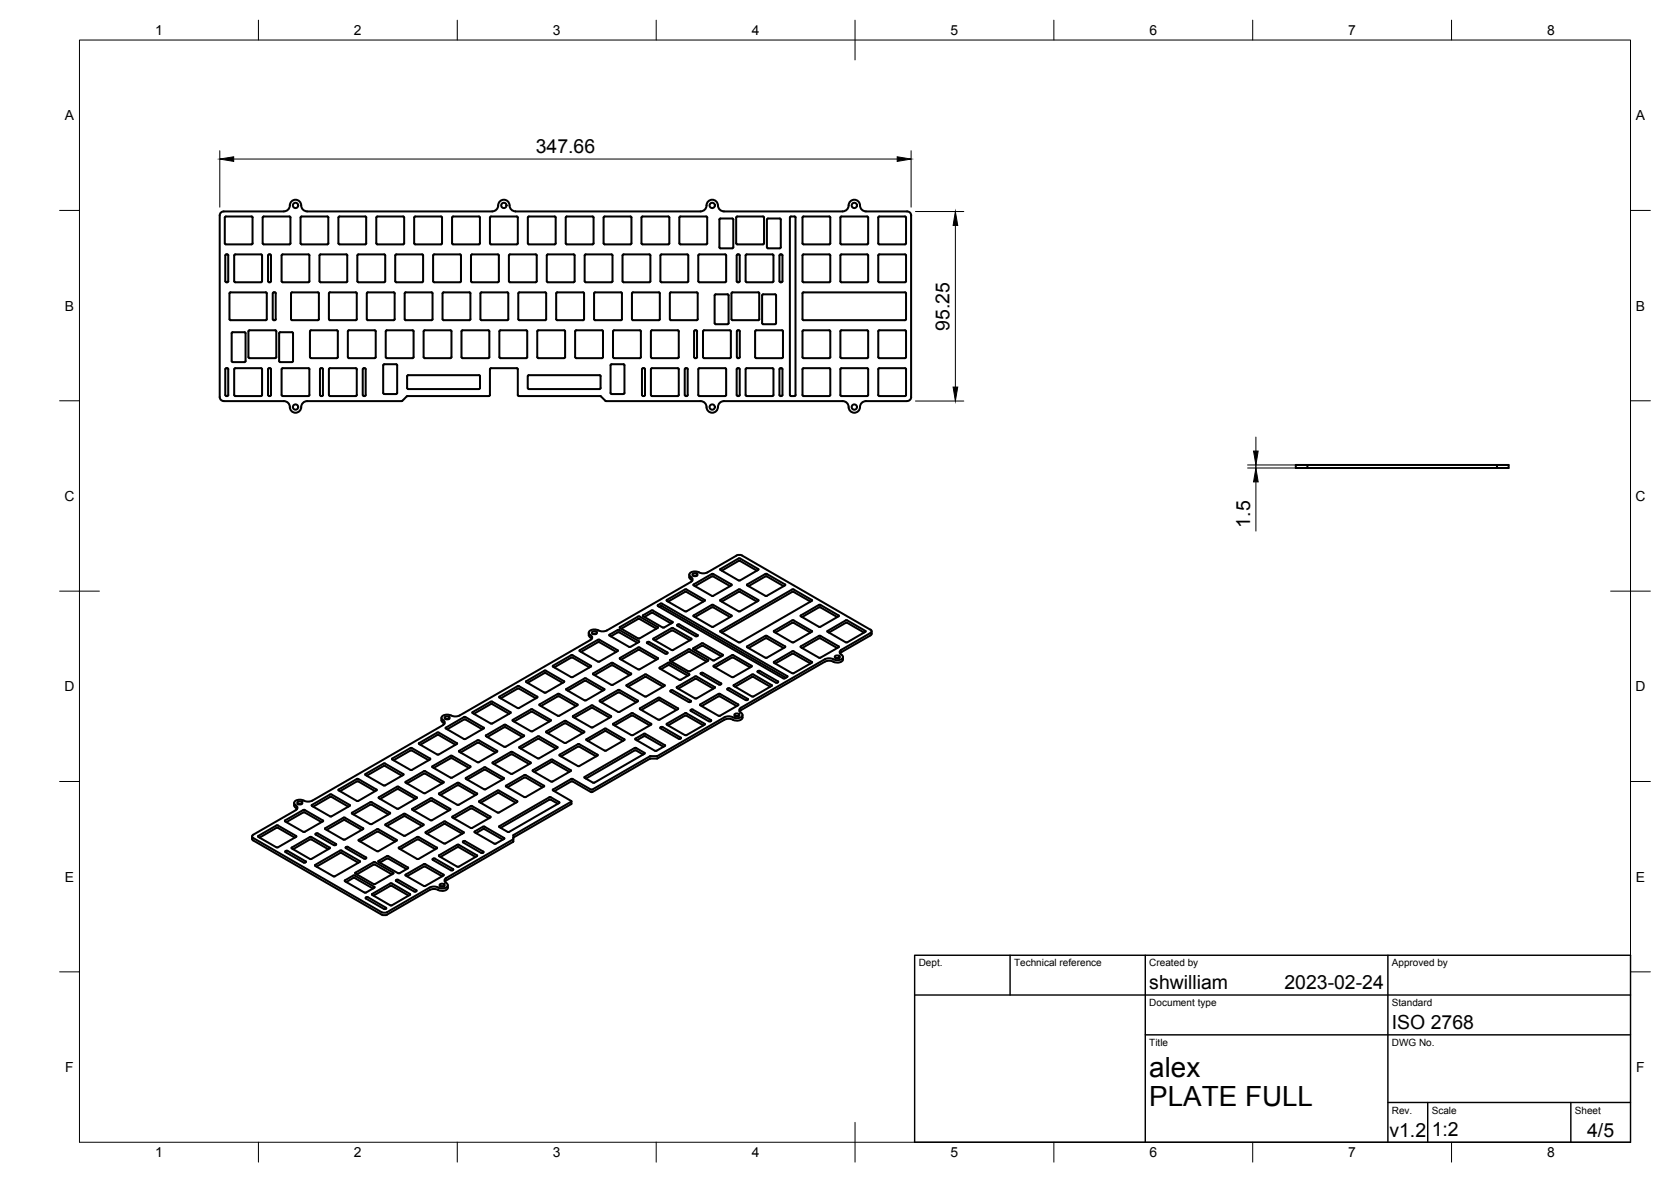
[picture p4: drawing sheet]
<svg xmlns="http://www.w3.org/2000/svg" width="420mm" height="297mm" viewBox="0 0 420 297" stroke-linecap="round" stroke-linejoin="round" font-family="sans-serif">
<!-- layer: Visible -->
<g fill="none" stroke="#000" stroke-width=".51">
<path d="M56.5 54.7l.1 6.6 6.7 .1M63.3 54.4h-6.5l-.3 .2M63.3 54.4l.2 .2M63.5 54.7v6.5M66 54.7l.1 6.6 6.7 .1 .2-.3v-6.4M66.1 54.6l.2-.2h6.5l.2 .2M71.4 53.1h-15.1a1.01 1.01 0 0 0-1.1 1v45.7a1.01 1.01 0 0 0 1.1 1M75.6 54.7l.1 6.6 6.6 .1 .3-.3M75.6 54.6l.2-.2h6.5l.3 .2M77.2 53.1h46.6a1.68 1.68 0 0 0 1.5-1.9 1.51 1.51 0 0 1 1.9-.9 1.51 1.51 0 0 1 1 1.8 1.55 1.55 0 0 0 1.4 1h46.6a1.68 1.68 0 0 0 1.5-1.9 1.52 1.52 0 0 1 1.9-.9 1.52 1.52 0 0 1 1 1.8 1.55 1.55 0 0 0 1.4 1h29.9a1.68 1.68 0 0 0 1.6-1.9 1.51 1.51 0 0 1 1.8-.9 1.51 1.51 0 0 1 1 1.8 1.55 1.55 0 0 0 1.4 1h10.4a1.01 1.01 0 0 1 1 1M77.2 53.1a1.68 1.68 0 0 1-1.5-1.9 1.51 1.51 0 0 0-1.9-.9 1.51 1.51 0 0 0-1 1.8 1.49 1.49 0 0 1-1.4 1M82.5 54.7v6.5"/>
<path d="M85.1 54.7l.1 6.6 6.6 .1 .3-.3v-6.4M85.1 54.6l.3-.2h6.4l.3 .2M94.6 54.7l.1 6.6 6.7 .1 .2-.3v-6.4M94.6 54.6l.3-.2h6.5l.2 .2M104.1 54.7l.1 6.6 6.7 .1 .2-.3v-6.4M104.2 54.6l.2-.2h6.5l.2 .2M113.7 54.7v6.5M113.7 54.6l.2-.2h6.5l.3 .2M120.7 54.7l-.1 6.6-6.7 .1-.2-.3M123.2 54.7l.1 6.6 6.6 .1 .3-.3v-6.4M123.2 54.6l.2-.2h6.6l.2 .2M132.7 54.7v6.5"/>
<path d="M132.7 54.6l.3-.2h6.5l.2 .2M139.7 54.7l-.1 6.6-6.6 .1-.3-.3M142.2 54.7l.1 6.6 6.7 .1 .2-.3v-6.4M142.3 54.6l.2-.2h6.5l.2 .2M151.8 54.7v6.5M152 54.4h6.5l.3 .2M152 54.4l-.2 .2M158.8 54.7l-.1 6.6-6.7 .1M161.3 54.7l.1 6.6 6.6 .1 .3-.3v-6.4M161.3 54.6l.2-.2h6.6l.2 .2M170.8 54.7v6.5M171.1 54.4h6.5l.2 .2"/>
<path d="M171.1 54.4l-.3 .2M177.8 54.7l-.1 6.6-6.6 .1M180.9 55.2v6.9l.2 .3M181.1 54.9h3l.3 .3M181.1 54.9l-.2 .3M184.4 55.2v6.9l-.3 .3M185.1 54.7l.1 6.6 6.7 .1 .2-.3v-6.4M185.1 54.6l.3-.2h6.5l.2 .2M192.8 55.2v6.9l.3 .3M192.8 55.2l.3-.3h3l.2 .3M196.3 55.2v6.9l-.2 .3M198.6 54.7v44.6"/>
<path d="M199.8 54.4h-.9l-.3 .2M199.8 54.4l.2 .2M200 54.7v44.6l-.2 .2M201.8 54.6l.2-.2h6.5l.3 .2M201.8 54.7l.1 6.6 6.6 .1 .3-.3v-6.4M211.3 54.6l.2-.2h6.5l.3 .2M211.3 54.7l.1 6.6 6.6 .1 .3-.3v-6.4M220.8 54.6l.3-.2h6.5l.2 .2M220.8 54.7l.1 6.6 6.7 .1 .2-.3v-6.4M229.1 54.2v45.6M56.7 64l.5-.1 .2 .3v6.5l-.3 .2-.4-.2zM57.7 73.7v6.5l.3 .3 9-.1 .1-6.7"/>
<path d="M57.7 73.7l.3-.2h8.8l.3 .2M59 64h6.8v6.8h-6.8zM63.5 61.1l-.2 .3M67.5 64l.4-.1 .2 .3v6.5a.39 .39 0 0 1-.6 .1zM68.6 73.7v6.5l.2 .3 .5-.3v-6.5M68.6 73.7l.5-.2 .2 .2M70.8 64.2v6.5M70.8 70.7l.3 .2M71.1 63.9h6.5l.2 .3M71.1 63.9l-.3 .3M73.2 73.7l.1 6.7 6.6 .1M77.8 64.2v6.5"/>
<path d="M77.8 70.7l-.2 .2h-6.5M79.9 73.5h-6.5l-.2 .2M79.9 73.5l.3 .2M80.2 73.7v6.5l-.3 .3M80.4 64h6.9v6.8h-6.9zM82.7 73.7v6.5l.3 .3 6.6-.1 .1-6.7M82.7 73.7l.3-.2h6.5l.2 .2M89.9 64.2v6.5M89.9 70.7l.2 .2M90.1 63.9l6.7 .1 .1 6.7-.3 .2h-6.5M90.1 63.9l-.2 .3M92.2 73.7v6.5l.3 .3 6.7-.1v-6.7"/>
<path d="M92.2 73.7l.3-.2h6.5l.2 .2M101.7 73.7l.1 6.5 .2 .3 6.7-.1 .1-6.7M101.8 73.7l.2-.2h6.5l.3 .2M106.1 63.9h-6.5l-.2 .3 .1 6.6 6.6 .1M106.1 63.9l.3 .3v6.5l-.3 .2M108.9 64.2v6.5M108.9 70.7l.3 .2M109.2 63.9l6.6 .1 .1 6.7-.2 .2h-6.5M109.2 63.9l-.3 .3M111.3 73.7v6.5M111.3 73.7l.2-.2h6.5l.3 .2M118.3 73.7l-.1 6.7-6.7 .1-.2-.3"/>
<path d="M120.8 73.7v6.5l.3 .3 6.6-.1 .1-6.7M120.8 73.7l.3-.2h6.5l.2 .2M125.2 63.9h-6.5l-.3 .3 .1 6.6 6.7 .1M125.2 63.9l.2 .3v6.5l-.2 .2M128 64h6.9v6.8h-6.9zM130.3 73.7v6.5M130.3 73.7l.3-.2h6.5l.2 .2M137.3 73.7v6.7l-6.7 .1-.3-.3M139.8 73.7l.1 6.5 .2 .3 6.7-.1 .1-6.7M139.9 73.7l.2-.2h6.5l.3 .2M144.2 63.9h-6.5l-.2 .3 .1 6.6 6.6 .1M144.2 63.9l.3 .3v6.5l-.3 .2"/>
<path d="M147.1 64h6.8v6.8h-6.8zM149.4 73.7v6.5M149.4 73.7l.2-.2h6.5l.3 .2M151.8 61.1l.2 .3M156.4 73.7l-.1 6.7-6.7 .1-.2-.3M158.9 73.7v6.5l.3 .3 6.6-.1 .1-6.7M158.9 73.7l.3-.2h6.5l.2 .2M163.3 63.9h-6.5l-.3 .3 .1 6.6 6.7 .1M163.3 63.9l.2 .3v6.5l-.2 .2M166.1 64h6.9v6.8h-6.9zM168.4 73.7v6.5M168.7 73.5h6.5l.2 .2"/>
<path d="M168.7 73.5l-.3 .2M170.8 61.1l.3 .3M175.4 73.7v6.7l-6.7 .1M175.7 64h6.8v6.8h-6.8zM179.7 74.2v7M179.7 74.2l.2-.2h3.2l.1 7.2-.3 .3h-3l-.2-.3M181.1 62.4h3M183.9 73.7v6.5l.3 .3 6.7-.1v-6.7M183.9 73.7l.3-.2h6.5l.2 .2M185.3 64l.4-.1 .3 .3v6.5l-.3 .2-.4-.2zM187.5 64.2v6.5M187.5 70.7l.2 .2"/>
<path d="M187.7 63.9h6.5l.3 .3-.1 6.6-6.7 .1M187.7 63.9l-.2 .3M191.6 74.2v7M191.9 74h3.2v7.2l-.2 .3h-3M191.9 74l-.3 .2M193.1 62.4h3M196.1 64l.4-.1 .2 .3v6.5l-.2 .2-.5-.2zM201.8 73.7l.2-.2h25.6l.2 .2M201.8 73.7v6.5l.2 .3h25.6l.2-.3v-6.5M201.9 64h6.8v6.8h-6.8zM211.4 64h6.8v6.8h-6.8zM220.9 64h6.8v6.8h-6.8z"/>
<path d="M56.7 92.6l.5-.1 .2 .3v6.5l-.3 .2-.4-.2zM58.3 90.7l.2 .3M58.5 83.5l3.2 .1v7.1M58.5 91h3M58.5 83.5l-.2 .2v7M59 92.6h6.8v6.8h-6.8zM61.7 90.7l-.2 .3M62.6 83.1h6.8v6.8h-6.8zM67.5 92.6l.4-.1 .2 .3v6.5a.39 .39 0 0 1-.6 .1zM70.2 90.7l.1-7.1 3.1-.1 .3 .2v7M70.2 90.7l.2 .3M70.4 91h3"/>
<path d="M70.8 92.8v6.5M70.8 99.3l.3 .2M71.1 92.5h6.5l.2 .3M71.1 92.5l-.3 .3M73.7 90.7l-.3 .3M77.8 92.8v6.5M77.8 99.3l-.2 .2h-6.5M78 83.1h6.9v6.8h-6.9zM80.5 92.6l.5-.1 .2 .3v6.5l-.2 .2-.5-.2zM82.8 92.6h6.8v6.8h-6.8zM87.5 83.3v6.5M87.5 89.7l.2 .3"/>
<path d="M87.7 83l6.7 .1 .1 6.6-.3 .3h-6.5M87.7 83l-.2 .2M91.3 92.6l.4-.1 .2 .3v6.5a.39 .39 0 0 1-.6 .1zM96.4 91.6h3.4l.1 7.2-.3 .2h-3l-.2-.2zM97.1 83.1h6.8v6.8h-6.8zM102.3 99.6l-1.1 1.1M102.4 94.5v3M102.4 97.5l.2 .3M102.6 94.3h17.8l.3 .2v3l-.3 .3h-17.8M102.6 94.3l-.2 .2M106.5 83.3v6.5M106.5 89.7l.3 .3"/>
<path d="M106.8 83l6.6 .1 .1 6.6-.2 .3h-6.5M106.8 83l-.3 .2M122.8 83h-6.5l-.3 .3 .1 6.6 6.7 .1M122.8 83l.2 .3v6.4l-.2 .3M125.6 83.3v6.5M125.6 89.7l.2 .3M125.8 83l6.7 .1 .1 6.6-.3 .3h-6.5M125.8 83l-.2 .2M141.8 83h-6.4l-.3 .3 .1 6.6 6.6 .1M141.8 83l.3 .3v6.4l-.3 .3M144.7 83.1h6.8v6.8h-6.8zM150.8 94.3h-17.8l-.3 .2v3l.3 .3h17.8"/>
<path d="M150.8 94.3l.2 .2M151 94.5v3M151 97.5l-.2 .3M151.1 99.6l1.1 1.1M151.1 99.6l-20.7-.1-.2-.2v-6.5l-.3-.3-6.6 .1-.1 6.7-.3 .2-20.6 .1M153.6 91.6h3.3l.1 7.2-.2 .2h-3l-.3-.2zM160.9 83h-6.5l-.3 .3 .1 6.6 6.7 .1M160.9 83l.2 .3v6.4l-.2 .3M161.5 92.6l.4-.1 .3 .3v6.5l-.3 .2-.5-.2zM163.8 92.6h6.8v6.8h-6.8zM163.8 83.1h6.8v6.8h-6.8zM168.4 80.2l.3 .3"/>
<path d="M172.3 92.6l.4-.1 .2 .3v6.5l-.2 .2-.5-.2zM174.5 83.3v6.5M174.5 89.7l.3 .3M174.8 90h.2M174.8 83h.2M174.8 83l-.3 .2M175 83l.3 .3v6.4l-.3 .3M175.7 92.6h6.8v6.8h-6.8zM183.5 83h-6.5l-.2 .3 .1 6.6 6.6 .1M183.5 83l.3 .3v6.4l-.3 .3M185.3 83.3v6.5M185.3 89.7l.2 .3"/>
<path d="M185.3 92.6l.4-.1 .3 .3v6.5l-.3 .2-.4-.2zM185.5 83l.4 .1 .1 .2v6.4l-.5 .3M185.5 83l-.2 .2M187.5 92.8v6.5M187.5 99.3l.2 .2M187.7 92.5h6.5l.3 .3-.1 6.6-6.7 .1M187.7 92.5l-.2 .3M189.9 83.3v6.5M189.9 89.7l.2 .3M190.1 83l6.7 .1 .1 6.6-.3 .3h-6.5M190.1 83l-.2 .2M191.6 81.2l.3 .3"/>
<path d="M196.1 92.6l.4-.1 .2 .3v6.5l-.2 .2-.5-.2zM198.6 99.3l.3 .2h.9M201.9 83.1h6.8v6.8h-6.8zM201.9 92.6h6.8v6.8h-6.8zM211.4 92.6h6.8v6.8h-6.8zM211.4 83.1h6.8v6.8h-6.8zM220.9 92.6h6.8v6.8h-6.8zM220.9 83.1h6.8v6.8h-6.8zM229.1 99.8a1.01 1.01 0 0 1-1 1M56.2 100.8h15.2M71.4 100.8a1.68 1.68 0 0 1 1.5 1.9 1.51 1.51 0 0 0 1.9 .9 1.51 1.51 0 0 0 1-1.8 1.49 1.49 0 0 1 1.4-1M77.2 100.8h23.8"/>
<path d="M101.2 100.7l-.2 .1M152.2 100.7l.2 .1M152.4 100.8h23.8a1.68 1.68 0 0 1 1.5 1.9 1.52 1.52 0 0 0 1.9 .9 1.52 1.52 0 0 0 1-1.8 1.49 1.49 0 0 1 1.4-1h29.9a1.68 1.68 0 0 1 1.6 1.9 1.51 1.51 0 0 0 1.8 .9 1.51 1.51 0 0 0 1-1.8 1.49 1.49 0 0 1 1.4-1h10.4M328.7 116.8h-2.9v.8h53.5v-.8h-2.9M328.7 117.6v-.8h47.7v.8M148 159l.1 .8 .4 .4M149 158.7l.5-.1a.52 .52 0 0 1 .6 .5l-.6 .3a.52 .52 0 0 1-.7-.5zM149.1 159.3h.8M152.6 158.4l-.8 .3-.9-.1a2.07 2.07 0 0 0-2.8 .3l.1 .5a.87 .87 0 0 1 .6 1.2l-.3 .2M153.3 159.5v.2M155.3 158.3l-2.1 1.2M155.3 158.9l-1.7 1"/>
<path d="M155.4 158.9h.3l4.6 2.7M155.4 158.3h.3l5 2.9-2.3 1.4-5.2-2.9M155.9 157.6l4.7-2.7 4.9 2.8-4.9 2.8-4.7-2.7M155.9 157.6v.2M156.2 158l4.4-2.5 4.5 2.5M163.8 153.4l-2.2 1.3 5 3M163.8 153.4h.4M164.1 153.4l5.1 3-2.2 1.3M164.1 154l4.6 2.7M164.2 154h-.4l-1.8 1.1M165.4 152.1v.2M166.4 151.7l31.6 18.3-.7 .5h-.3l-31.6-18.2"/>
<path d="M166.4 152.3l31.2 18M166.4 152.3l-.6 .2M166.4 151.7l-1 .4M166.6 157.7h.4M168 151.2l4.4-2.5 4.4 2.5M168.9 158.5l-4.3 2.4M168.9 157.8l-4.6 2.7M168.9 158.5h.3l4.3 2.4M168.9 157.8h.3l4.6 2.7v.2M170.5 156.9l-.2 .3 4.6 2.7 .5-.1M170.5 156.9h.3M170.8 156.9l4.6 2.7"/>
<path d="M172.2 148.1l-4.6 2.8 4.8 2.8 4.9-2.8-4.7-2.8M172.3 148.1h.3M173.3 144.4l.1 .8 .3 .4M173.7 146.2l-21.1 12.2M173.7 145.6l.4 .3M173.7 146.2l.3-.2a.78 .78 0 0 0-.5-1.2l-.2-.3a1.58 1.58 0 0 1 2.5-.7l.8 .3 1.3-.2 7.3-4.3 1.1-.1 32.6 18.7 .3 .4-.3 .5M174.3 144.1l.4-.1a.52 .52 0 0 1 .7 .5l-.7 .3a.52 .52 0 0 1-.6-.5zM174.3 144.7h.9M174.4 154.7l4.8-2.7 4.8 2.8-4.8 2.8-4.8-2.7zM174.4 146.9l4.8-2.7 4.8 2.8-4.8 2.8-4.8-2.7zM174.7 155.1l4.5-2.5 4.4 2.5M174.7 147.3l4.5-2.5 4.4 2.5"/>
<path d="M175.4 159.6v.2M181.1 158.8l4.6 2.6M181.1 158.5v.2M185.7 140.3l-4.6 2.8 4.6 2.8M185.7 148.1l-4.6 2.8 4.6 2.7M185.7 141l-4.2 2.4M185.7 148.7l-4.2 2.5M185.7 141h.4l4.2 2.4M185.7 148.7h.4l4.2 2.5M185.7 140.3h.4l4.6 2.8-4.6 2.7h-.4M185.7 148.1h.4M186.1 148.1l4.6 2.8-4.6 2.7h-.4"/>
<path d="M187.9 147.1l4.7 2.7 4.8-2.7M187.9 146.9l4.7-2.7 4.8 2.7M187.9 146.9v.2M188.2 147.3l4.4-2.5 4.4 2.5M194.6 158.8l4.6 2.6h.4M194.6 158.5v.2M197.4 146.9v.2M199.2 148.1l-18.1 10.5M199.2 148.1h.4M199.5 156.5l4.3 2.5M199.5 148.7l4.3 2.5M199.5 148.1l4.6 2.7"/>
<path d="M199.5 155.9l4.6 2.7M199.6 156.5h-.4l-4.3 2.5M199.6 148.7h-.4l-17.7 10.3M199.6 155.9h-.4l-4.6 2.7M204.1 151l-18 10.4h-.4M204.1 158.8l-4.6 2.6M204.1 158.5v.2M204.1 150.8v.2M206.3 159.8l4.6 2.6v.2M206.3 152l4.6 2.8-4.6 2.7M206.3 152.6l4.2 2.5M206.3 152.6h-.4l-4.2 2.5"/>
<path d="M206.3 159.8h-.4l-4.6 2.6v.2M206.3 152h-.4l-4.6 2.8 4.6 2.7h.4M208.1 158.8l4.7 2.6 4.8-2.6M208.1 158.6l4.7-2.7 4.8 2.7M208.1 158.5v.2M208.4 159l4.4-2.5 4.5 2.5M217.6 158.5v.2M218.9 159.1l-7.6 4.4a.78 .78 0 0 0 .5 1.2l.1 .3a1.57 1.57 0 0 1-2.4 .7l-.8-.3-1.3 .3M219.2 158.7v.6M219.2 159.3l-.3 .4-7.7 4.5M113.4 179.8a1.58 1.58 0 0 0-2.4 .7l.8 1-.1 .5-.3 .2M113.4 179.8l1.3 .2 .9-.2"/>
<path d="M123.4 176.3l-4.7 2.8 4.7 2.7M123.4 176.9l-4.2 2.5M123.4 176.9h.4M123.4 176.3h.4l4.6 2.8-4.6 2.7M123.8 176.9l4.2 2.5M125.5 175.3l4.8 2.7 4.8-2.7M125.5 175.1l4.8-2.7 4.8 2.7v.2M125.6 175.1v.2M125.9 175.5l4.4-2.5 4.4 2.5M132.3 171.4l4.8 2.7 4.7-2.7M132.3 171.2l4.8-2.7 4.7 2.7M132.3 171.2v.2"/>
<path d="M132.6 171.6l4.5-2.5 4.4 2.5M133.5 178.9l-4.2 2.4M133.5 178.9h.4M133.9 178.3l4.6 2.7-4.6 2.8M133.9 178.9l4.2 2.4M133.9 178.2h-.4l-4.6 2.8 4.6 2.8M135.7 177.2l4.6 2.7M136 177.4l4.4-2.5 4.4 2.5M139.4 167.7l4.4-2.5 4.4 2.5M140.3 179.9h.3M141.8 171.2v.2M142.4 173.3l4.8 2.7 4.7-2.7"/>
<path d="M142.4 173.2l4.8-2.8 4.7 2.8M142.4 173.1v.2M142.7 173.6l4.5-2.5 4.4 2.5M145.2 177.2v-.2l-4.8-2.7-4.7 2.7v.2M145.2 177.2l-4.6 2.7M148.5 160.8l-33 19M148.5 160.2l.3 .3M148.6 167.3l-4.8-2.7-4.8 2.8 4.8 2.8 4.8-2.7M148.6 167.3v.2M148.7 177.3l-4.7 2.7 4.9 2.8 4.8-2.8-4.7-2.7M148.7 177.3h.3M149.1 169.4l4.6 2.7"/>
<path d="M149.1 169.3v.1M150.7 160.8l4.7 2.7-4.7 2.8M150.7 161.4l4.2 2.4M150.7 161.4h-.3l-4.3 2.4M150.7 160.8h-.4l-4.6 2.7 4.7 2.8h.3M150.8 176.1l4.8-2.7 4.8 2.7-4.8 2.8-4.8-2.7zM151.2 176.5l4.4-2.5 4.4 2.5M151.9 173.1v.2M153.7 167.2l-4.2 2.5M153.7 166.6l-4.6 2.7M153.7 167.2h.4l4.2 2.5M153.7 166.6h.4l4.6 2.8-4.6 2.7h-.4"/>
<path d="M155.9 165.4v.2M156.2 165.8l4.4-2.5 4.5 2.5M157.5 172.2l4.8-2.7 4.9 2.8-4.9 2.8-4.7-2.8zM157.9 172.6l4.4-2.5 4.4 2.5M158.8 179.2l-4.7 2.8 4.7 2.7h.3M158.8 179.2h.3M159.1 179.8h-.3l-4.3 2.5M159.1 179.2l4.7 2.8-4.7 2.7M159.1 179.8l4.3 2.5M160.5 162.7l-4.6 2.7M160.5 162.7h.3M160.8 162.7l4.7 2.8-4.9 2.7-4.7-2.6"/>
<path d="M160.9 178l4.8-2.7 4.8 2.8-4.8 2.8-4.8-2.7zM161.3 178.4l4.4-2.5 4.4 2.5M163.2 161.3l4.6 2.7v.2M163.2 161.3l-.6 .2 4.7 2.8M164.3 160.7l4.6 2.7M164.3 160.5v.2M165.9 167.8l2.3-1.3 5.2 3-2.4 1.4-5.1-2.9zM166.2 168.2l1.8-1h.3l4.6 2.6M167.8 164.2l-.5 .1M168.5 166.1l4.6 2.6M168.6 173.8l4.6 2.6M168.6 173.8v-.2l.5-.1 4.6 2.6"/>
<path d="M170.2 172.7l4.8-2.7 4.7 2.7M170.5 173.1l4.5-2.5 4.4 2.5M172.2 179.2l-4.6 2.8 4.8 2.8 4.9-2.8-4.7-2.8M172.3 179.2h.3M173.1 163.2l-4.6 2.6v.2M173.1 163.8l-4.3 2.5M173.1 163.8h.4l4.2 2.5M173.1 163.2h.3l4.6 2.6v.2M173.2 176.4h.3M173.7 178.6l4.6 2.7h.3M173.7 178.4l.5-.1 4.6 2.7-.2 .3M173.7 178.4v.2"/>
<path d="M173.7 176.1v.2M173.7 176.3l-.2 .1M173.8 160.7l-4.6 2.7h-.3M174.3 162.9l2.3-1.3 5.2 3-2.4 1.4-5.1-2.9zM174.6 163.3l1.8-1h.4l4.6 2.6M176.1 177.2l4.6 2.7M176.2 169.4l4.6 2.6 .5-.1M176.2 169.2l.5-.1 4.6 2.6M176.2 169.2v.2M176.4 177.4l4.5-2.5 4.4 2.5M178 166.1l-4.5 2.6h-.4M179.4 167.5l4.6 2.7"/>
<path d="M179.5 167.3v.2M179.7 172.6v.3l-4.7 2.6-4.8-2.6v-.3M180.7 179.9h.3M181.3 171.7v.2M182.9 173.1v.2l4.6 2.6 .6-.2-4.7-2.7-.5 .1M184 165.3l-4.2 2.4M184 164.7l-4.6 2.6M184.1 165.3h.3l4.2 2.4M184.1 164.6l.3 .1 4.7 2.7-4.7 2.7h-.3M184.5 172.2l4.8-2.7 4.8 2.8-4.8 2.8-4.8-2.8zM184.8 179.4l.5-.1a.52 .52 0 0 1 .6 .5l-.6 .3a.52 .52 0 0 1-.7-.5zM184.8 172.6l4.5-2.5 4.4 2.5"/>
<path d="M184.9 180h.8M185.6 177.2l-4.6 2.7M185.6 177.2v-.2l-4.7-2.7-4.8 2.7v.2M186.3 178.5l-.3 .3M186.3 177.9l-.3 .2a.78 .78 0 0 0 .6 1.2l.1 .3a1.58 1.58 0 0 1-2.4 .7l-1.3-.3-.9 .3-16.8 9.7-1.9 .1-14.5 8.3M186.7 179.7a1.36 1.36 0 0 1-.6 1.3 1.36 1.36 0 0 1-1.5 0l-1.2-.4-1.2 .3-17 9.7M187.9 162.4l4.7-2.6 4.8 2.6M187.9 162.7l4.5 2.6M187.9 162.4v.2M188.2 162.9l4.4-2.5 4.4 2.5M190.5 168.7v.2l4.6 2.6h.5M190.7 168.6l-.2 .1"/>
<path d="M190.7 168.6h.3l4.6 2.6v.2M192.5 165.3h.3M197.4 162.7l-4.6 2.6M197.4 162.4v.2M199.2 164.3l-4.3 2.4M199.2 169.2h.4M199.2 164.3h.4M199.5 164.3l4.3 2.4M199.5 163.7l4.6 2.6M199.6 163.7h-.4l-4.7 2.7 4.7 2.8M201.3 162.7l4.6 2.6M204.1 166.5l-4.6 2.7"/>
<path d="M204.1 166.3v.2M205.9 165.3h.4M206.3 160.4l4.2 2.5M206.3 160.4h-.4l-4.2 2.5M207.4 166.3l-21.1 12.2M207.4 165.7l-21.1 12.2M210.1 164.8l.4-.1a.52 .52 0 0 1 .7 .5l-.7 .3a.52 .52 0 0 1-.6-.5zM210.1 165.4h.8M210.9 162.7l-4.6 2.6M212 165.1a1.38 1.38 0 0 1-.7 1.3 1.38 1.38 0 0 1-1.4 0l-1.2-.4-1.3 .3M89.7 195.8l-4.6 2.7 4.6 2.8M89.7 196.4l-4.2 2.4"/>
<path d="M89.7 196.4h.4l4.2 2.4M89.7 195.8h.4l4.7 2.7-4.7 2.8h-.4M91.9 194.7l4.6 2.7M91.9 194.5v.2M96.5 192.5l-4.3 2.4M96.5 191.9l-4.6 2.6M96.5 192.5h.3l4.2 2.4M96.5 191.9h.3M96.8 191.9l4.7 2.7-4.7 2.8h-.3M98.6 190.8l4.8 2.7 4.7-2.7M98.6 190.6l4.8-2.7 4.7 2.7M98.6 190.6v.2"/>
<path d="M99 191.1l4.4-2.5 4.4 2.5M105.3 186.8l4.8-2.7 4.9 2.7-4.9 2.8-4.7-2.7zM105.7 187.2l4.4-2.5 4.4 2.5M106.6 193.8l-4.7 2.8 4.7 2.7M106.6 194.4l-4.3 2.5M106.6 194.4h.3l4.3 2.5M106.6 193.8h.3l4.7 2.8-4.7 2.7h-.3M108.2 190.6v.2M108.7 192.8l4.6 2.6M108.7 192.6v.2M111 180.4v.8l.7 .7M111.4 182.2l-32.9 19-.8 .2h-.9a2.07 2.07 0 0 0-2.8 .3l.1 .4 .7 .8-.2 .5-.2 .2-10.7 6.2-.3 .2v.4l32.5 18.8"/>
<path d="M112 180.1l.4-.1a.52 .52 0 0 1 .7 .5l-.7 .3a.52 .52 0 0 1-.6-.5zM112 180.7h.8M112.4 183.3l4.5-2.5 4.4 2.5M113.3 190.5l-4.2 2.5M113.3 189.9l-4.6 2.7M113.3 190.5h.4l4.2 2.5M113.3 189.9h.4l4.6 2.8-4.6 2.7h-.4M115 196.7l-4.7 2.8 4.7 2.8M115 197.3l-4.3 2.5M115 197.3h.4l4.2 2.5M115 196.7h.3l4.7 2.8-4.7 2.8M116.7 185.7l-4.7-2.7 4.9-2.8 4.8 2.8-4.7 2.7"/>
<path d="M116.7 185.7h.3M117.1 195.5l4.8-2.7 4.8 2.8-4.6 2.8M117.1 195.7l4.6 2.7M117.1 195.5v.2M117.5 195.9l4.4-2.5 4.4 2.5M120.4 186.7l4.2 2.4M120.4 186l4.6 2.7M120.4 186.7h-.3l-4.3 2.4M120.4 186h-.4l-4.6 2.8 4.7 2.7h.3M121.7 198.3h.4M123.4 181.8h.4M123.9 191.8l4.6 2.7"/>
<path d="M124.2 192l4.4-2.5 4.5 2.5M125 188.9l-4.6 2.6M125 188.7v.2M126.8 187.7h.3M127.1 182.8l4.3 2.4M127.1 182.1l4.6 2.7M127.1 182.8h-.3l-4.3 2.4M127.1 182.1h-.3l-4.7 2.8 4.7 2.8M127.6 197.9l4.4-2.5 4.4 2.5M128.5 194.4h.3M130.6 187.9l4.6 2.7h.4M131.7 185l-4.6 2.7"/>
<path d="M131.7 184.8v.2M133.4 191.8v-.2l-4.8-2.7-4.7 2.7v.2M133.4 191.8l-4.6 2.7M133.5 183.8h.4M135.6 185.7l4.2 2.4M135.6 185.1l4.5 2.6M135.6 185.7h-.4l-4.2 2.4M135.6 185.1h-.4l-4.6 2.6v.2M138.6 190.9l-4.7 2.8 4.7 2.7M138.6 191.5l-4.3 2.5M138.6 196.4h.3M138.6 191.5h.3"/>
<path d="M138.6 190.9h.3l4.7 2.8-4.7 2.7M138.9 191.5l4.3 2.5M139.4 198.8l4.4-2.5 4.8 2.7M140.1 187.9l-4.5 2.7M140.2 187.7v.2M140.7 189.9l4.8 2.7 4.7-2.7M140.7 189.7l4.8-2.7 4.8 2.7v.2M140.7 189.7v.2M141.1 190.1l4.4-2.5 4.4 2.5M142.3 181.2l4.7 2.7-4.7 2.8M142.3 181.8l4.2 2.4M142.3 181.8h-.3l-4.3 2.4"/>
<path d="M142.3 181.2h-.4l-4.6 2.7 4.7 2.8h.3M144.4 180.3l4.5-2.5 4.4 2.5M147.4 186l4.8 2.7 4.8-2.7M147.4 185.8l4.8-2.7 4.8 2.7M147.5 185.8v.2M147.8 186.2l4.4-2.5 4.4 2.5M148.6 198.4l-4.8-2.7-4.8 2.7v.2l4.7 2.8-14.6 8.4-.1 1.7M148.6 198.4h.3M157 185.8v.2M159.9 188l2.2 1.3-12.6 7.4M159.9 188.6l1.8 1M159.9 188.6h-.3l-12.3 7.1"/>
<path d="M159.9 188h-.3l-12.7 7.3 2.2 1.4h.4M160.1 186l1.8-1h.3l4.6 2.7M161.9 184.4l-2.2 1.3 5 3M161.9 184.4h.3M162.2 184.4l5 2.9M164.7 188.7h.4M165.1 190.6l-1.7 .1-14.5 8.3h-.3M167.2 187.5l-2.1 1.2M167.2 187.2v.2M168 182.3l4.4-2.5 4.4 2.5M170.6 185.7l-4.5-2.7v-.2l.5-.1 4.6 2.7-.2 .3M170.7 185.6h.3"/>
<path d="M63.4 210.8l.3 .4 32.6 18.8 1-.2 10.8-6.1 .8-.3 .9 .1a1.96 1.96 0 0 0 2.8-.4v-.6M63.4 210.2v.6M65.3 210.5l4.4-2.5 4.4 2.5M69.5 212.9l-4.6-2.7 4.8-2.8 4.8 2.8-4.6 2.7M69.5 212.9h.4M71.6 206.4l4.7 2.6M71.8 214.1l4.5 2.7M71.8 213.9v.2M71.9 213.8l-.1 .1M72 213.8h.3l4.6 2.7M72 206.6l4.4-2.5 4.5 2.5M73.3 213.2l4.8 2.7 4.8-2.7"/>
<path d="M73.3 213l4.8-2.7 4.8 2.7M73.4 213v.2M73.7 213.4l4.4-2.5 4.4 2.5M74 201.8v.8l.7 .7M74.9 201.5l.5-.1a.52 .52 0 0 1 .6 .5l-.6 .3a.52 .52 0 0 1-.7-.5zM75 202.1h.8M76.3 209h.3M76.4 216.8h.3M76.9 216.5l-.2 .3M78.4 202.5l4.8 2.7 4.7-2.7M78.7 202.7l4.5-2.5 4.4 2.5M79.3 217.4v.2"/>
<path d="M79.4 209.7l4.5 2.7M79.4 209.5v.2M79.5 209.4l-.1 .1M79.6 209.4h.3l4.7 2.8-.6 .2M81.2 206.4l-4.6 2.6M81.2 206.4v-.2l-4.8-2.7-4.8 2.7 .1 .2M81.8 208.4l4.6 2.6M82.9 213v.2M85.5 214.4l-5.9 3.4M85.5 213.7l-6.3 3.7M85.5 214.4h.4l4.2 2.4M85.5 213.7h.4l4.7 2.8-6.6 3.8-4.8-2.7"/>
<path d="M86.4 206.1l-4.3 2.4M86.4 211h.3M86.4 206.1h.3M86.7 205.5h-.3l-4.6 2.6v.2M86.7 205.5l4.6 2.6v.2M86.7 206.1l4.3 2.4M86.9 213.1l4.7 2.7 .5-.1M87.5 212.8l4.6 2.7M87.5 212.8l-.6 .1v.2M87.9 202.5v-.2l-4.7-2.7-4.8 2.7v.2M88.5 204.5l4.6 2.6M88.5 204.4v-.2l4.8-2.6 4.8 2.6v.2"/>
<path d="M88.9 204.7l4.4-2.5 4.4 2.5M90.2 211.1l4.8-2.7 4.8 2.8-4.8 2.7-4.8-2.6zM90.5 211.5l4.5-2.5 4.4 2.5M91.3 208.4l-4.6 2.6M92.1 215.5v.2M93.1 207.1h.4M93.9 216.7l-4.6 2.7 4.6 2.8M93.9 217.3l-4.2 2.4M93.9 217.3h.4l4.2 2.4M93.9 216.7h.4l4.7 2.7-4.7 2.8h-.4M95.2 200.6l4.8 2.6 4.8-2.6M95.2 200.4l4.8-2.7 4.8 2.7"/>
<path d="M95.3 200.3v.2M95.5 216.8l1.8-1h.3l4.6 2.6M95.6 200.8l4.4-2.5 4.4 2.5M96.9 207.2l4.8-2.7 4.9 2.8-4.9 2.7-4.8-2.6zM97.3 207.6l4.4-2.5 4.4 2.5M98 204.5l-4.5 2.6M100.1 219.4h.4l2.2-1.3-5.2-3-2.4 1.4 5 2.9M100.3 213.2l4.6 2.7M100.3 213v.2M103.7 203.3l4.7-2.7 4.9 2.8-4.9 2.8-4.7-2.7zM104 203.7l4.4-2.5 4.4 2.5M104.8 200.3v.2"/>
<path d="M104.9 211l-4.3 2.4M104.9 210.3l-4.6 2.7M104.9 211h.3l4.3 2.4M104.9 210.3h.3l4.6 2.7M106.6 217.2l-4.7 2.7 4.7 2.8M106.6 217.8l-4.3 2.4M106.6 217.8h.3l4.3 2.4M106.6 217.2h.3l4.7 2.7-4.7 2.7h-.3M107 209.3l4.8 2.7 4.8-2.7M107 209.1v.2M107.4 209.5l4.4-2.5 4.4 2.5M109 215.8h.3l4.7 2.7-.6 .2-4.6-2.6 .2-.3"/>
<path d="M109.8 213.2l-4.6 2.6h-.3M109.8 213v.2M110.4 215.1l4.6 2.7M110.4 214.9v.2M111.6 206.5l-4.6 2.6M111.6 206.4h.4M112 206.5l4.6 2.6M115 212.9l-4.3 2.5M115 212.3l-4.6 2.7M115 202.2h.4M115 212.9h.4l4.2 2.5M115 212.3h.4l4.5 2.7"/>
<path d="M116.6 209.1v.2M118.7 203.2l4.3 2.4M118.7 202.6l4.6 2.6M118.7 203.2h-.3l-4.3 2.4M118.7 202.6h-.3l-4.7 2.7 4.7 2.8h.3M119.3 209.2l5.2 2.9 2.3-1.3M119.4 209v.2M119.9 215.1l-4.5 2.7h-.4M119.9 214.9v.2M120.8 201.7l4.5-2.5 4.4 2.5M121 214.3l-4.6-2.6v-.2l.5-.1 4.6 2.6-.2 .3M121 214.3h.4"/>
<path d="M121.5 208.4l-1.8 1M121.5 207.7l-2.2 1.3M121.5 208.3h.3M121.5 207.7h.3l5 2.9v.2M121.8 208.4l4.6 2.6M123.3 205.4l-4.6 2.7M123.3 205.2v.2M125.1 204.2l-4.7-2.8 4.9-2.8 4.8 2.8-4.6 2.8M125.1 204.2h.3M129 211.6l-17.1 10M129.1 210.8l-16.9 9.8a.64 .64 0 0 0-.4 .7 .64 .64 0 0 0 .4 .6M131.8 200.3l-4.6-2.8 4.8-2.8 4.9 2.8-4.7 2.8"/>
<path d="M131.8 200.3h.4M138.1 201l-12.2 7M138.1 201h.4l1.8 1M138.1 200.3h.4l2.2 1.4-12.7 7.4h-.3l-2.2-1.3v-.2l12.6-7.3M143.7 201.4l-.1 .7-14.5 8.4M87.1 221.7l1.7-1.1h.4l4.6 2.7M94.1 222.9l-5.1-2.9-2.3 1.3 5.2 3 2.2-1.2M94.1 222.9v.2M95.9 229.2l.8 .2 .7-.2M97.1 228.1v.2M97.1 228.1l-4.6-2.6-.6 .2 4.7 2.7 .5-.1M98.1 222l-4.6 2.8 4.6 2.7"/>
<path d="M98.1 222.6l-4.2 2.5M98.2 222.6h.3l4.2 2.5M98.2 222h.3l4.7 2.8-4.7 2.7M98.2 227.5h.3M104.7 223.7l-4.6-2.6-.6 .2 4.7 2.8 .5-.1M104.7 223.7v.2M110.7 222.2l.5-.1a.52 .52 0 0 1 .6 .5l-.6 .2a.52 .52 0 0 1-.7-.4zM110.8 222.8h.8M112.2 221.9l.4 .4a1.57 1.57 0 0 1-2.4 .7l-.8-.2-1.3 .2-10.8 6.2"/>
<circle cx="74.3" cy="51.6" r=".67"/>
<circle cx="126.7" cy="51.6" r=".67"/>
<circle cx="179.1" cy="51.6" r=".67"/>
<circle cx="214.8" cy="51.6" r=".67"/>
<circle cx="74.3" cy="102.3" r=".67"/>
<circle cx="179.1" cy="102.3" r=".67"/>
<circle cx="214.8" cy="102.3" r=".67"/>
</g>
<!-- layer: BORDER -->
<g fill="none" stroke="#000" stroke-width=".25">
<path d="M20 10.1h390v276.9h-390zM65 5.1v5M115 5.1v5M165 5.1v5M215 5.1v10M265 5.1v5M315 5.1v5M365 5.1v5M15 52.9h5M410 52.9h5M15 100.7h5M410 100.7h5"/>
<path d="M15 148.6h10M405 148.6h10M15 196.4h5M410 196.4h5M15 244.2h5M410 244.2h5M65 287v5M115 287v5M165 287v5M215 282.1v9.9M265 287v5M315 287v5"/>
<path d="M365 287v5"/>
</g>
<!-- layer: TITLEBLOCK -->
<path d="M230 240.1h180v46.9h-180zM230 250h180M254 240.1v9.9M288 240.1v46.9M349 240.1v46.9M288 260.1h122M349 277.1h61M359 277.1v9.9M395 277.1v9.9" fill="none" stroke="#000" stroke-width=".36"/>
<!-- layer: FD_Dimensions -->
<path d="M55.3 37.9v14.2M58.8 40h166.8M229.1 37.9v14.2M230.2 53.2h12.1M240.2 56.6v40.7M230.2 100.8h12.1M313.7 116.8h13M313.7 117.6h13M315.8 109.8v3.6M315.8 116.8v.8M315.8 121.1v12.4" fill="none" stroke="#000" stroke-width=".25"/>
<path d="M55.3 40l3.5-.6v1.2zM225.6 39.4l3.5 .6-3.5 .6zM240.2 53.2l.6 3.4h-1.2zM239.6 97.3h1.2l-.6 3.5zM315.2 113.4h1.2l-.6 3.4zM315.8 117.6l.6 3.5h-1.2z" fill="#000" stroke="#000" stroke-width=".25"/>
<g font-size="7">
<text x="289" y="270.6">alex</text>
<text x="289" y="278.1">PLATE FULL</text>
</g>
<g font-size="4.9">
<text x="134.7" y="38.5">347.66</text>
<text x="238.8" y="83.1" transform="rotate(-90 238.8 83.1)">95.25</text>
<text x="314.3" y="132.6" transform="rotate(-90 314.3 132.6)">1.5</text>
<text x="289" y="248.5">shwilliam</text>
<text x="323" y="248.5">2023-02-24</text>
<text x="350" y="258.6">ISO 2768</text>
<text x="349.4" y="285.7">v1.2</text>
<text x="360" y="285.5">1:2</text>
<text x="399.1" y="285.7">4/5</text>
</g>
<g font-size="3.5">
<text x="39" y="8.8">1</text>
<text x="89" y="8.8">2</text>
<text x="139" y="8.8">3</text>
<text x="189" y="8.8">4</text>
<text x="239" y="8.8">5</text>
<text x="289" y="8.8">6</text>
<text x="339" y="8.8">7</text>
<text x="389" y="8.8">8</text>
<text x="16.3" y="30.2">A</text>
<text x="411.3" y="30.2">A</text>
<text x="16.3" y="78">B</text>
<text x="411.3" y="78">B</text>
<text x="16.2" y="125.9">C</text>
<text x="411.2" y="125.9">C</text>
<text x="16.2" y="173.7">D</text>
<text x="411.2" y="173.7">D</text>
<text x="16.3" y="221.6">E</text>
<text x="411.3" y="221.6">E</text>
<text x="16.4" y="269.4">F</text>
<text x="411.4" y="269.4">F</text>
<text x="39" y="290.8">1</text>
<text x="89" y="290.8">2</text>
<text x="139" y="290.8">3</text>
<text x="189" y="290.8">4</text>
<text x="239" y="290.8">5</text>
<text x="289" y="290.8">6</text>
<text x="339" y="290.8">7</text>
<text x="389" y="290.8">8</text>
</g>
<g font-size="2.5">
<text x="231" y="242.9">Dept.</text>
<text x="255" y="242.9">Technical reference</text>
<text x="289" y="242.9">Created by</text>
<text x="350" y="242.9">Approved by</text>
<text x="289" y="252.8">Document type</text>
<text x="350" y="252.8">Standard</text>
<text x="289" y="262.9">Title</text>
<text x="350" y="262.9">DWG No.</text>
<text x="350" y="279.9">Rev.</text>
<text x="360" y="279.9">Scale</text>
<text x="396" y="279.9">Sheet</text>
</g>
</svg>
